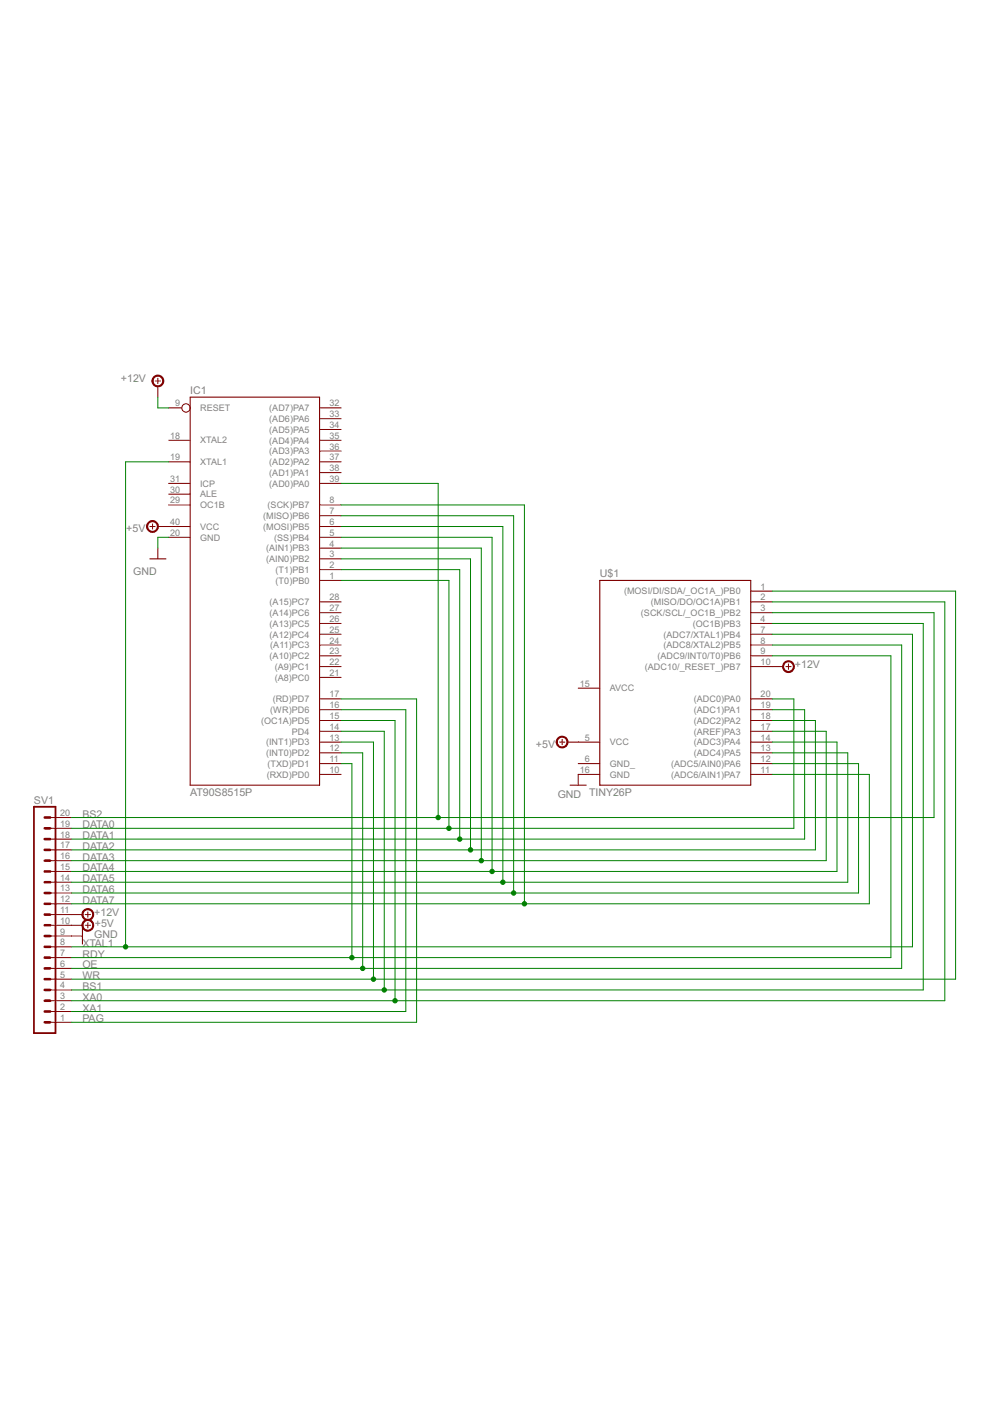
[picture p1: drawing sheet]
<svg xmlns="http://www.w3.org/2000/svg" width="210mm" height="297mm" viewBox="0 0 210 297" stroke-linecap="round" stroke-linejoin="round" font-family="sans-serif">
<g fill="#800000" stroke="#800000" stroke-width=".21">
<path d="M10.6 216.7h4.6z"/>
<path d="M10.6 214.5h4.6z"/>
<path d="M10.6 212.2h4.6z"/>
<path d="M10.6 209.9h4.6z"/>
<path d="M10.6 207.6h4.6z"/>
<path d="M10.6 205.3h4.6z"/>
<path d="M10.6 203h4.6z"/>
<path d="M10.6 200.7h4.6z"/>
<path d="M10.6 198.5h4.6z"/>
<path d="M10.6 196.2h4.6z"/>
<path d="M10.6 193.9h4.6z"/>
<path d="M10.6 191.6h4.6z"/>
<path d="M10.6 189.3h4.6z"/>
<path d="M10.6 187h4.6z"/>
<path d="M10.6 184.8h4.6z"/>
<path d="M10.6 182.5h4.6z"/>
<path d="M10.6 180.2h4.6z"/>
<path d="M10.6 177.9h4.6z"/>
<path d="M10.6 175.6h4.6z"/>
<path d="M10.6 173.3h4.6z"/>
<path d="M15.2 198.5h2.3z"/>
<path d="M15.2 196.2h2.3z"/>
<path d="M18.6 195.6v1.1z"/>
<path d="M18.1 196.2h1.1z"/>
<path d="M15.2 193.9h2.3z"/>
<path d="M18.1 193.9h1.1z"/>
<path d="M18.6 193.3v1.2z"/>
<path d="M67.8 86.5h4.5z"/>
<path d="M67.8 88.8h4.5z"/>
<path d="M67.8 91.1h4.5z"/>
<path d="M67.8 93.3h4.5z"/>
<path d="M67.8 95.6h4.5z"/>
<path d="M67.8 97.9h4.5z"/>
<path d="M67.8 100.2h4.5z"/>
<path d="M67.8 102.5h4.5z"/>
<path d="M67.8 107.1h4.5z"/>
<path d="M67.8 109.3h4.5z"/>
<path d="M67.8 111.6h4.5z"/>
<path d="M67.8 113.9h4.5z"/>
<path d="M67.8 116.2h4.5z"/>
<path d="M67.8 118.5h4.5z"/>
<path d="M67.8 120.8h4.5z"/>
<path d="M67.8 123.1h4.5z"/>
<path d="M67.8 127.6h4.5z"/>
<path d="M67.8 129.9h4.5z"/>
<path d="M67.8 132.2h4.5z"/>
<path d="M67.8 134.5h4.5z"/>
<path d="M67.8 136.8h4.5z"/>
<path d="M67.8 139h4.5z"/>
<path d="M67.8 141.3h4.5z"/>
<path d="M67.8 143.6h4.5z"/>
<path d="M35.8 107.1h4.5z"/>
<path d="M35.8 104.8h4.5z"/>
<path d="M35.8 102.5h4.5z"/>
<path d="M35.8 97.9h4.5z"/>
<path d="M35.8 93.3h4.5z"/>
<path d="M35.8 111.6h4.5z"/>
<path d="M35.8 113.9h4.5z"/>
<path d="M35.8 86.5h2.7z"/>
<path d="M67.8 164.2h4.5z"/>
<path d="M67.8 161.9h4.5z"/>
<path d="M67.8 159.6h4.5z"/>
<path d="M67.8 157.3h4.5z"/>
<path d="M67.8 155h4.5z"/>
<path d="M67.8 152.8h4.5z"/>
<path d="M67.8 150.5h4.5z"/>
<path d="M67.8 148.2h4.5z"/>
<path d="M159.2 150.5h4.5z"/>
<path d="M159.2 152.8h4.5z"/>
<path d="M159.2 155h4.5z"/>
<path d="M159.2 157.3h4.5z"/>
<path d="M159.2 159.6h4.5z"/>
<path d="M159.2 161.9h4.5z"/>
<path d="M159.2 164.2h4.5z"/>
<path d="M159.2 132.2h4.5z"/>
<path d="M159.2 134.5h4.5z"/>
<path d="M159.2 136.8h4.5z"/>
<path d="M159.2 139h4.5z"/>
<path d="M159.2 141.3h4.5z"/>
<path d="M159.2 127.6h4.5z"/>
<path d="M159.2 125.3h4.5z"/>
<path d="M122.6 164.2h4.6z"/>
<path d="M122.6 157.3h4.6z"/>
<path d="M122.6 161.9h4.6z"/>
<path d="M122.6 145.9h4.6z"/>
<path d="M159.2 148.2h4.5z"/>
<path d="M159.2 129.9h4.5z"/>
<path d="M33.5 81.9v2.3z"/>
<path d="M33.5 80.2v1.1z"/>
<path d="M32.9 80.8h1.1z"/>
<path d="M163.7 141.3h2.3z"/>
<path d="M166.6 141.3h1.1z"/>
<path d="M167.2 140.8v1.1z"/>
<path d="M33.5 111.6h2.3z"/>
<path d="M32.3 111.1v1.1z"/>
<path d="M31.8 111.6h1.1z"/>
<path d="M120.3 157.3h2.3z"/>
<path d="M119.2 156.8v1.1z"/>
<path d="M118.6 157.3h1.2z"/>
<path d="M33.5 116.2v2.3z"/>
<path d="M122.6 164.2v2.3z"/>
<path d="M17.7 195.3a1.26 1.26 0 0 1 2 .3 1.26 1.26 0 0 1-.8 1.8 1.26 1.26 0 0 1-1.5-1.2h.2a1.03 1.03 0 0 1 1.4-1 1.03 1.03 0 0 1 .3 1.7 1.03 1.03 0 0 1-1.7-.5v-.2h-.2z" fill-rule="evenodd"/>
<path d="M17.7 193a1.26 1.26 0 0 1 2 .3 1.26 1.26 0 0 1-.8 1.8 1.26 1.26 0 0 1-1.5-1.2h.2a1.03 1.03 0 0 1 1.4-1 1.03 1.03 0 0 1 .3 1.7 1.03 1.03 0 0 1-1.7-.4v-.3h-.2z" fill-rule="evenodd"/>
<path d="M32.6 79.9a1.26 1.26 0 0 1 2 .3 1.26 1.26 0 0 1-.8 1.8 1.26 1.26 0 0 1-1.6-1.2h.2a1.02 1.02 0 0 1 1.5-1 1.02 1.02 0 0 1 .2 1.7 1.02 1.02 0 0 1-1.6-.5l-.1-.2h-.2z" fill-rule="evenodd"/>
<path d="M166.3 140.4a1.25 1.25 0 0 1 2 .3 1.25 1.25 0 0 1-.8 1.8 1.25 1.25 0 0 1-1.6-1.2h.2a1.03 1.03 0 0 1 1.5-.9 1.03 1.03 0 0 1 .2 1.7 1.03 1.03 0 0 1-1.6-.5l-.1-.3h-.2z" fill-rule="evenodd"/>
<path d="M31.5 110.7a1.26 1.26 0 0 1 1.9 .3 1.26 1.26 0 0 1-.8 1.9 1.26 1.26 0 0 1-1.5-1.3h.2a1.02 1.02 0 0 1 1.4-.9 1.02 1.02 0 0 1 .3 1.7 1.02 1.02 0 0 1-1.7-.5v-.3h-.2z" fill-rule="evenodd"/>
<path d="M118.3 156.4a1.26 1.26 0 0 1 2 .3 1.26 1.26 0 0 1-.8 1.9 1.26 1.26 0 0 1-1.6-1.3h.3a1.02 1.02 0 0 1 1.4-.9 1.02 1.02 0 0 1 .2 1.7 1.02 1.02 0 0 1-1.6-.5v-.3h-.3z" fill-rule="evenodd"/>
</g>
<g fill="#800000" stroke="#800000" stroke-width=".38">
<path d="M7.2 219h4.6z"/>
<path d="M7.2 171v48z"/>
<path d="M11.8 171v48z"/>
<path d="M7.2 171h4.6z"/>
</g>
<g fill="#800000" stroke="#800000" stroke-width=".55">
<path d="M9.5 212.2h1.1z"/>
<path d="M9.5 214.5h1.1z"/>
<path d="M9.5 216.7h1.1z"/>
<path d="M9.5 207.6h1.1z"/>
<path d="M9.5 209.9h1.1z"/>
<path d="M9.5 200.7h1.1z"/>
<path d="M9.5 203h1.1z"/>
<path d="M9.5 205.3h1.1z"/>
<path d="M9.5 196.2h1.1z"/>
<path d="M9.5 198.5h1.1z"/>
<path d="M9.5 189.3h1.1z"/>
<path d="M9.5 191.6h1.1z"/>
<path d="M9.5 193.9h1.1z"/>
<path d="M9.5 182.5h1.1z"/>
<path d="M9.5 184.8h1.1z"/>
<path d="M9.5 187h1.1z"/>
<path d="M9.5 177.9h1.1z"/>
<path d="M9.5 180.2h1.1z"/>
<path d="M9.5 173.3h1.1z"/>
<path d="M9.5 175.6h1.1z"/>
</g>
<g fill="#800000" stroke="#800000" stroke-width=".23">
<path d="M17.5 196.7v3.5z"/>
<path d="M40.3 84.2h27.5z"/>
<path d="M67.8 84.2v82.3z"/>
<path d="M40.3 166.5h27.5z"/>
<path d="M40.3 84.2v82.3z"/>
<path d="M127.2 123.1h32z"/>
<path d="M159.2 123.1v43.4z"/>
<path d="M127.2 166.5h32z"/>
<path d="M127.2 123.1v43.4z"/>
<path d="M31.8 118.5h3.4z"/>
<path d="M120.9 166.5h3.4z"/>
</g>
<circle cx="39.4" cy="86.5" r=".89" fill="none" stroke="#800000" stroke-width=".21"/>
<g fill="#008000" stroke="#008000" stroke-width=".21">
<path d="M15.2 189.3h93.7z"/>
<path d="M108.9 109.3v80z"/>
<path d="M72.3 109.3h36.6z"/>
<path d="M108.9 189.3h73.1z"/>
<path d="M182 161.9v27.4z"/>
<path d="M163.7 161.9h18.3z"/>
<path d="M15.2 191.6h96z"/>
<path d="M111.2 107.1v84.5z"/>
<path d="M72.3 107.1h38.9z"/>
<path d="M111.2 191.6h73.1z"/>
<path d="M184.3 164.2v27.4z"/>
<path d="M163.7 164.2h20.6z"/>
<path d="M15.2 187h91.4z"/>
<path d="M106.6 111.6v75.4z"/>
<path d="M72.3 111.6h34.3z"/>
<path d="M106.6 187h73.1z"/>
<path d="M179.7 159.6v27.4z"/>
<path d="M163.7 159.6h16z"/>
<path d="M15.2 184.8h89.1z"/>
<path d="M104.3 113.9v70.9z"/>
<path d="M72.3 113.9h32z"/>
<path d="M104.3 184.8h73.2z"/>
<path d="M177.5 157.3v27.5z"/>
<path d="M163.7 157.3h13.8z"/>
<path d="M15.2 182.5h86.8z"/>
<path d="M102 116.2v66.3z"/>
<path d="M72.3 116.2h29.7z"/>
<path d="M102 182.5h73.2z"/>
<path d="M175.2 155v27.5z"/>
<path d="M163.7 155h11.5z"/>
<path d="M15.2 180.2h84.6z"/>
<path d="M99.8 118.5v61.7z"/>
<path d="M72.3 118.5h27.5z"/>
<path d="M99.8 180.2h73.1z"/>
<path d="M172.9 152.8v27.4z"/>
<path d="M163.7 152.8h9.2z"/>
<path d="M15.2 177.9h82.3z"/>
<path d="M97.5 120.8v57.1z"/>
<path d="M72.3 120.8h25.2z"/>
<path d="M97.5 177.9h73.1z"/>
<path d="M170.6 150.5v27.4z"/>
<path d="M163.7 150.5h6.9z"/>
<path d="M15.2 175.6h80z"/>
<path d="M95.2 123.1v52.5z"/>
<path d="M72.3 123.1h22.9z"/>
<path d="M95.2 175.6h73.1z"/>
<path d="M168.3 148.2v27.4z"/>
<path d="M163.7 148.2h4.6z"/>
<path d="M15.2 203h59.4z"/>
<path d="M74.6 161.9v41.1z"/>
<path d="M72.3 161.9h2.3z"/>
<path d="M74.6 203h114.3z"/>
<path d="M188.9 139v64z"/>
<path d="M163.7 139h25.2z"/>
<path d="M15.2 205.3h61.7z"/>
<path d="M76.9 159.6v45.7z"/>
<path d="M72.3 159.6h4.6z"/>
<path d="M76.9 205.3h114.3z"/>
<path d="M191.2 136.8v68.5z"/>
<path d="M163.7 136.8h27.5z"/>
<path d="M15.2 209.9h66.3z"/>
<path d="M81.5 155v54.9z"/>
<path d="M72.3 155h9.2z"/>
<path d="M81.5 209.9h114.2z"/>
<path d="M195.7 132.2v77.7z"/>
<path d="M163.7 132.2h32z"/>
<path d="M15.2 214.5h70.8z"/>
<path d="M86 150.5v64z"/>
<path d="M72.3 150.5h13.7z"/>
<path d="M15.2 216.7h73.1z"/>
<path d="M88.3 148.2v68.5z"/>
<path d="M72.3 148.2h16z"/>
<path d="M15.2 207.6h64z"/>
<path d="M79.2 157.3v50.3z"/>
<path d="M72.3 157.3h6.9z"/>
<path d="M79.2 207.6h123.4z"/>
<path d="M202.6 125.3v82.3z"/>
<path d="M163.7 125.3h38.9z"/>
<path d="M33.5 84.2v2.3z"/>
<path d="M33.5 86.5h2.3z"/>
<path d="M15.2 200.7h11.4z"/>
<path d="M26.6 97.9v102.8z"/>
<path d="M26.6 97.9h9.2z"/>
<path d="M26.6 200.7h166.9z"/>
<path d="M193.5 134.5v66.2z"/>
<path d="M163.7 134.5h29.8z"/>
<path d="M15.2 173.3h77.7z"/>
<path d="M92.9 102.5v70.8z"/>
<path d="M72.3 102.5h20.6z"/>
<path d="M92.9 173.3h105.1z"/>
<path d="M198 129.9v43.4z"/>
<path d="M163.7 129.9h34.3z"/>
<path d="M15.2 212.2h68.6z"/>
<path d="M83.8 152.8v59.4z"/>
<path d="M72.3 152.8h11.5z"/>
<path d="M83.8 212.2h116.5z"/>
<path d="M200.3 127.6v84.6z"/>
<path d="M163.7 127.6h36.6z"/>
<path d="M33.5 113.9v2.3z"/>
<path d="M33.5 113.9h2.3z"/>
<circle cx="108.9" cy="189.3" r=".47"/>
<circle cx="111.2" cy="191.6" r=".47"/>
<circle cx="106.6" cy="187" r=".47"/>
<circle cx="104.3" cy="184.8" r=".47"/>
<circle cx="102" cy="182.5" r=".47"/>
<circle cx="99.8" cy="180.2" r=".47"/>
<circle cx="97.5" cy="177.9" r=".47"/>
<circle cx="95.2" cy="175.6" r=".47"/>
<circle cx="74.6" cy="203" r=".47"/>
<circle cx="76.9" cy="205.3" r=".47"/>
<circle cx="81.5" cy="209.9" r=".47"/>
<circle cx="79.2" cy="207.6" r=".47"/>
<circle cx="26.6" cy="200.7" r=".47"/>
<circle cx="92.9" cy="173.3" r=".47"/>
<circle cx="83.8" cy="212.2" r=".47"/>
</g>
<g font-size="2.5" fill="#808080">
<text x="25.6" y="80.9">+12V</text>
<text x="40.3" y="83.5">IC1</text>
<text x="26.8" y="112.9">+5V</text>
<text x="28.3" y="121.9">GND</text>
<text x="127.2" y="122.4">U$1</text>
<text x="168.5" y="141.7">+12V</text>
<text x="113.6" y="158.6">+5V</text>
<text x="7.2" y="170.4">SV1</text>
<text x="17.5" y="173.3">BS2</text>
<text x="40.3" y="168.8">AT90S8515P</text>
<text x="118.3" y="169.2">GND TINY26P</text>
<text x="17.5" y="177.9">DATA1</text>
<text x="17.5" y="175.6">DATA0</text>
<text x="17.5" y="184.8">DATA4</text>
<text x="17.5" y="182.5">DATA3</text>
<text x="17.5" y="180.2">DATA2</text>
<text x="17.5" y="189.3">DATA6</text>
<text x="17.5" y="191.6">DATA7</text>
<text x="17.5" y="187">DATA5</text>
<text x="20" y="194.2">+12V</text>
<text x="20.1" y="196.5">+5V</text>
<text x="17.5" y="203">RDY</text>
<text x="17.5" y="200.8">XTAL1</text>
<text x="20" y="198.9">GND</text>
<text x="17.5" y="205.3">OE</text>
<text x="17.5" y="209.9">BS1</text>
<text x="17.5" y="207.6">WR</text>
<text x="17.5" y="214.5">XA1</text>
<text x="17.5" y="212.2">XA0</text>
<text x="17.5" y="216.7">PAG</text>
</g>
<g font-size="2.1" fill="#808080">
<text x="37.1" y="86.2">9</text>
<text x="42.4" y="87.2">RESET</text>
<text x="57.1" y="87.2">(AD7)PA7</text>
<text x="57.1" y="89.5">(AD6)PA6</text>
<text x="69.9" y="86.2">32</text>
<text x="69.9" y="88.5">33</text>
<text x="36.1" y="93">18</text>
<text x="42.4" y="94">XTAL2</text>
<text x="57.1" y="91.7">(AD5)PA5</text>
<text x="57.1" y="94">(AD4)PA4</text>
<text x="69.9" y="90.7">34</text>
<text x="69.9" y="93">35</text>
<text x="69.9" y="95.3">36</text>
<text x="36.1" y="97.6">19</text>
<text x="42.4" y="98.6">XTAL1</text>
<text x="57.1" y="96.3">(AD3)PA3</text>
<text x="57.1" y="98.6">(AD2)PA2</text>
<text x="57.1" y="100.9">(AD1)PA1</text>
<text x="69.9" y="97.6">37</text>
<text x="69.9" y="99.9">38</text>
<text x="36.1" y="106.7">29</text>
<text x="36.1" y="104.4">30</text>
<text x="36.1" y="102.2">31</text>
<text x="42.4" y="107.7">OC1B</text>
<text x="42.4" y="105.5">ALE</text>
<text x="42.4" y="103.2">ICP</text>
<text x="56.7" y="107.7">(SCK)PB7</text>
<text x="57.1" y="103.2">(AD0)PA0</text>
<text x="69.9" y="102.2">39</text>
<text x="69.9" y="106.7">8</text>
<text x="36.1" y="111.3">40</text>
<text x="36.1" y="113.6">20</text>
<text x="42.4" y="112.3">VCC</text>
<text x="55.8" y="110">(MISO)PB6</text>
<text x="55.8" y="112.3">(MOSI)PB5</text>
<text x="69.9" y="109">7</text>
<text x="69.9" y="111.3">6</text>
<text x="69.9" y="113.6">5</text>
<text x="42.4" y="114.6">GND</text>
<text x="56.4" y="116.9">(AIN1)PB3</text>
<text x="56.4" y="119.2">(AIN0)PB2</text>
<text x="58.1" y="114.6">(SS)PB4</text>
<text x="69.9" y="115.9">4</text>
<text x="69.9" y="118.2">3</text>
<text x="58.4" y="121.5">(T1)PB1</text>
<text x="58.4" y="123.7">(T0)PB0</text>
<text x="69.9" y="120.4">2</text>
<text x="69.9" y="122.7">1</text>
<text x="161.3" y="125">1</text>
<text x="57.2" y="128.3">(A15)PC7</text>
<text x="57.2" y="130.6">(A14)PC6</text>
<text x="69.9" y="127.3">28</text>
<text x="69.9" y="129.6">27</text>
<text x="69.9" y="131.9">26</text>
<text x="132.3" y="126">(MOSI/DI/SDA/_OC1A_)PB0</text>
<text x="135.9" y="130.6">(SCK/SCL/_OC1B_)PB2</text>
<text x="138" y="128.3">(MISO/DO/OC1A)PB1</text>
<text x="161.3" y="131.9">4</text>
<text x="161.3" y="127.3">2</text>
<text x="161.3" y="129.6">3</text>
<text x="57.2" y="132.9">(A13)PC5</text>
<text x="57.2" y="135.2">(A12)PC4</text>
<text x="57.3" y="137.5">(A11)PC3</text>
<text x="69.9" y="134.2">25</text>
<text x="69.9" y="136.4">24</text>
<text x="140.7" y="135.2">(ADC7/XTAL1)PB4</text>
<text x="140.7" y="137.5">(ADC8/XTAL2)PB5</text>
<text x="146.9" y="132.9">(OC1B)PB3</text>
<text x="161.3" y="134.2">7</text>
<text x="161.3" y="136.4">8</text>
<text x="57.2" y="139.7">(A10)PC2</text>
<text x="58.2" y="142">(A9)PC1</text>
<text x="69.9" y="138.7">23</text>
<text x="69.9" y="141">22</text>
<text x="69.9" y="143.3">21</text>
<text x="136.7" y="142">(ADC10/_RESET_)PB7</text>
<text x="139.4" y="139.7">(ADC9/INT0/T0)PB6</text>
<text x="161.3" y="138.7">9</text>
<text x="161.3" y="141">10</text>
<text x="57.8" y="148.9">(RD)PD7</text>
<text x="58.2" y="144.3">(A8)PC0</text>
<text x="69.9" y="147.9">17</text>
<text x="122.9" y="145.6">15</text>
<text x="129.3" y="146.6">AVCC</text>
<text x="147.1" y="148.9">(ADC0)PA0</text>
<text x="161.3" y="147.9">20</text>
<text x="55.3" y="153.5">(OC1A)PD5</text>
<text x="57.3" y="151.2">(WR)PD6</text>
<text x="61.9" y="155.7">PD4</text>
<text x="69.9" y="154.7">14</text>
<text x="69.9" y="152.4">15</text>
<text x="69.9" y="150.2">16</text>
<text x="147.1" y="151.2">(ADC1)PA1</text>
<text x="147.1" y="153.5">(ADC2)PA2</text>
<text x="147.1" y="155.7">(AREF)PA3</text>
<text x="161.3" y="150.2">19</text>
<text x="161.3" y="152.4">18</text>
<text x="161.3" y="154.7">17</text>
<text x="56.4" y="160.3">(INT0)PD2</text>
<text x="56.4" y="158">(INT1)PD3</text>
<text x="69.9" y="161.6">11</text>
<text x="69.9" y="159.3">12</text>
<text x="69.9" y="157">13</text>
<text x="124" y="157">5</text>
<text x="124" y="161.6">6</text>
<text x="129.3" y="158">VCC</text>
<text x="147.1" y="158">(ADC3)PA4</text>
<text x="147.1" y="160.3">(ADC4)PA5</text>
<text x="161.3" y="157">14</text>
<text x="161.3" y="159.3">13</text>
<text x="161.3" y="161.6">12</text>
<text x="56.6" y="164.9">(RXD)PD0</text>
<text x="56.7" y="162.6">(TXD)PD1</text>
<text x="69.9" y="163.9">10</text>
<text x="122.9" y="163.9">16</text>
<text x="129.3" y="164.9">GND</text>
<text x="129.3" y="162.6">GND_</text>
<text x="142.3" y="162.6">(ADC5/AIN0)PA6</text>
<text x="142.3" y="164.9">(ADC6/AIN1)PA7</text>
<text x="161.3" y="163.9">11</text>
<text x="12.7" y="173">20</text>
<text x="12.7" y="179.9">17</text>
<text x="12.7" y="177.6">18</text>
<text x="12.7" y="175.3">19</text>
<text x="12.7" y="184.4">15</text>
<text x="12.7" y="182.2">16</text>
<text x="12.7" y="191.3">12</text>
<text x="12.7" y="189">13</text>
<text x="12.7" y="186.7">14</text>
<text x="12.7" y="195.9">10</text>
<text x="12.7" y="193.6">11</text>
<text x="12.7" y="202.7">7</text>
<text x="12.7" y="200.4">8</text>
<text x="12.7" y="198.1">9</text>
<text x="12.7" y="209.6">4</text>
<text x="12.7" y="207.3">5</text>
<text x="12.7" y="205">6</text>
<text x="12.7" y="214.1">2</text>
<text x="12.7" y="211.9">3</text>
<text x="12.7" y="216.4">1</text>
</g>
</svg>
